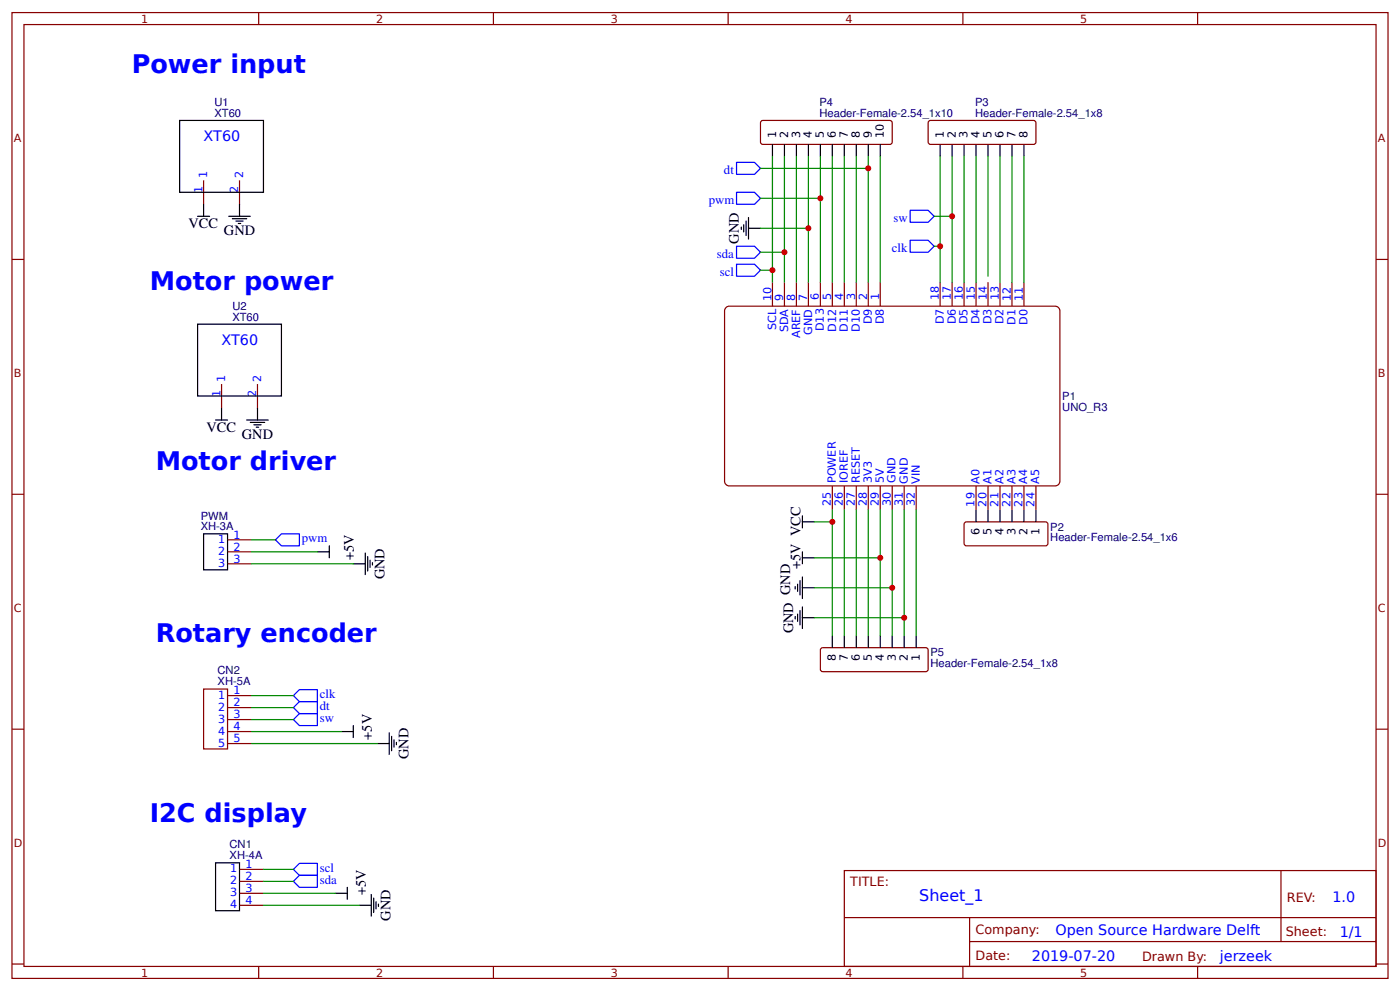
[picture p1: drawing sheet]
<svg xmlns="http://www.w3.org/2000/svg" width="309mm" height="219mm" viewBox="0 0 309 219" stroke-linecap="round" stroke-linejoin="round" font-family="sans-serif">
<g fill="none" stroke="#800" stroke-width=".26">
<path d="M2.6 2.8h304.1v213.2h-304.1zM5.3 5.4h298.7v208h-298.7zM57.1 2.8v2.6M109 2.8v2.6M160.9 2.8v2.6M212.7 2.8v2.6M264.6 2.8v2.6M45 39.8v5.3M52.9 39.8v5.3M168.3 26.7l28.3-.1 .4 .3 .1 .2v4.3l-.1 .2-.4 .3h-28.1l-.4-.3-.1-.2v-4.3zM205.1 26.9l.5-.3h22.7l.5 .3 .1 .2v4.3l-.1 .2-.5 .3h-22.7l-.5-.3v-.2zM2.6 57.3h2.7"/>
<path d="M304 57.3h2.7M170.7 62.3v5.3M173.3 62.3v5.3M175.9 62.3v5.3M178.6 62.3v5.3M181.2 62.3v5.3M183.9 62.3v5.3M186.5 62.3v5.3M189.2 62.3v5.3M191.8 62.3v5.3M194.5 62.3v5.3M207.7 62.3v5.3"/>
<path d="M210.3 62.3v5.3M213 62.3v5.3M215.6 62.3v5.3M218.3 62.3v5.3M220.9 62.3v5.3M223.6 62.3v5.3M226.2 62.3v5.3M48.9 84.8v5.3M56.9 84.8v5.3M2.6 109.1h2.7M50.3 119.2h5.3M183.9 107.3v5.3"/>
<path d="M186.5 107.3v5.3M189.2 107.3v5.3M191.8 107.3v5.3M194.5 107.3v5.3M197.1 107.3v5.3M199.8 107.3v5.3M202.4 107.3v5.3M213.1 115.5l.4-.3h17.5l.4 .3 .1 .3v4.2l-.1 .3-.4 .2h-17.5l-.4-.2-.1-.3zM215.6 107.3v5.3M218.3 107.3v5.3M220.9 107.3v5.3M223.6 107.3v5.3"/>
<path d="M226.2 107.3v5.3M228.9 107.3v5.3M304 109.1h2.7M50.3 121.8h5.3M50.3 124.5h5.3M45 152.1h5.3v13.3h-5.3zM50.3 153.6h5.3M50.3 156.2h5.3M50.3 158.9h5.3M181.3 143.3l.5-.3h22.7l.5 .3 .1 .2v4.3l-.1 .2-.5 .3h-22.7l-.5-.3-.1-.2zM2.6 161h2.7M50.3 161.5h5.3"/>
<path d="M50.3 164.2h5.3M304 161h2.7M52.9 192h5.3M52.9 194.6h5.3M52.9 197.2h5.3M52.9 199.9h5.3M186.5 192.2h117.5v21.2h-117.5zM283 192.2v15.7M2.6 212.9h2.7M57.1 213.4v2.6M109 213.4v2.6M160.9 213.4v2.6"/>
<path d="M186.6 202.6h117.3M212.7 213.4v2.6M214.2 207.9h89.7M214.2 202.6v10.6M264.6 213.4v2.6M304 212.9h2.7"/>
</g>
<path d="M160.3 68l.8-.4h72a1.06 1.06 0 0 1 1.1 1.1v37.5a1.06 1.06 0 0 1-1.1 1.1h-72a1.06 1.06 0 0 1-1-1.1v-37.5z" fill="none" stroke="#800000" stroke-width=".26"/>
<g fill="none" stroke="#000" stroke-width=".26">
<path d="M39.7 26.6h18.5v15.9h-18.5zM170.7 31.9v2.6M173.3 31.9v2.6M175.9 31.9v2.6M178.6 31.9v2.6M181.2 31.9v2.6M183.9 31.9v2.6M186.5 31.9v2.6M189.2 31.9v2.6M191.8 31.9v2.6M194.5 31.9v2.6M207.7 31.9v2.6"/>
<path d="M210.3 31.9v2.6M213 31.9v2.6M215.6 31.9v2.6M218.3 31.9v2.6M220.9 31.9v2.6M223.6 31.9v2.6M226.2 31.9v2.6M43.7 47.8h2.6M45 45.1v2.7M50.5 47.8h4.8M51.3 48.3h3.2M52.1 48.8h1.6"/>
<path d="M52.7 49.3h.5M52.9 45.1v2.7M163.8 50.1v.6M164.3 49.6v1.6M164.8 48.8v3.2M165.4 50.4h2.6M165.4 48v4.8M43.7 71.6h18.5v15.8h-18.5zM47.6 92.7h2.7M48.9 90.1v2.6M54.5 92.7h4.8M55.3 93.3h3.2"/>
<path d="M56.1 93.8h1.6M56.6 94.3h.5M56.9 90.1v2.6M45 117.9h5.3v7.9h-5.3zM177.3 115.2h2.6M177.3 113.9v2.6M215.6 112.6v2.6M218.3 112.6v2.6M220.9 112.6v2.6M223.6 112.6v2.6M226.2 112.6v2.6M228.9 112.6v2.6"/>
<path d="M70.1 121.8h2.7M72.8 120.5v2.7M78.1 124.5h2.6M80.7 122.1v4.8M81.2 122.9v3.2M81.8 123.7v1.6M82.3 124.2v.6M175.7 129.5v.5M175.7 136.1v.6M176.2 129v1.6M176.2 135.6v1.6M176.7 128.2v3.2"/>
<path d="M176.7 134.8v3.2M177.3 121.8v2.7M177.3 127.4v4.8M177.3 134v4.8M177.3 129.8h2.6M177.3 136.4h2.6M177.3 123.2h2.6M183.9 140.4v2.6M186.5 140.4v2.6M189.2 140.4v2.6M191.8 140.4v2.6M194.5 140.4v2.6"/>
<path d="M197.1 140.4v2.6M199.8 140.4v2.6M202.4 140.4v2.6M75.4 161.5h2.7M78.1 160.2v2.7M83.3 164.2h2.7M86 161.8v4.8M86.5 162.6v3.2M87 163.4v1.6M87.6 163.9v.5M47.6 190.5h5.3v10.6h-5.3zM74.1 197.2h2.6"/>
<path d="M76.7 195.9v2.7M79.4 199.9h2.6M82 197.5v4.8M82.5 198.3v3.2M83.1 199.1v1.6M83.6 199.6v.6"/>
</g>
<g fill="none" stroke="#080" stroke-width=".26">
<path d="M168 37.2h23.8M170.7 34.5v27.8M173.3 34.5v27.8M175.9 34.5v27.8M178.6 34.5v27.8M181.2 34.5v27.8M183.9 34.5v27.8M186.5 34.5v27.8M189.2 34.5v27.8M191.8 34.5v27.8M194.5 34.5v27.8M207.7 34.5v27.8"/>
<path d="M210.3 34.5v27.8M213 34.5v27.8M215.6 34.5v27.8M218.3 34.5v26.5M220.9 34.5v27.8M223.6 34.5v27.8M226.2 34.5v27.8M168 55.7h5.3M168 43.8h13.2M168 59.7h2.7M168 50.4h10.6M206.4 47.8h3.9"/>
<path d="M206.4 54.4h1.3M55.6 119.2h5.3M183.9 112.6v2.6h-4M183.9 115.2v25.2M186.5 112.6v27.8M189.2 112.6v27.8M191.8 112.6v27.8M194.5 112.6v10.6h-14.6M197.1 112.6v17.2h-17.2M199.8 112.6v23.8h-19.9M202.4 112.6v27.8M55.6 124.5h22.5"/>
<path d="M55.6 121.8h14.5M194.5 123.2v17.2M197.1 129.8v10.6M199.8 136.4v4M55.6 158.9h9.2M55.6 156.2h9.2M55.6 153.6h9.2M55.6 164.2h27.7M55.6 161.5h19.8M58.2 199.9h21.2M58.2 197.2h15.9M58.2 194.6h6.6"/>
<path d="M58.2 192h6.6"/>
</g>
<path d="M162.7 35.9h4l1.3 1.3-1.3 1.3h-4zM162.7 42.5h4l1.3 1.3-1.3 1.3h-4zM162.7 58.3h4l1.3 1.4-1.3 1.3h-4zM162.7 54.4h4l1.3 1.3-1.3 1.3h-4zM201.1 53h4l1.3 1.4-1.3 1.3h-4zM201.1 46.4h4l1.3 1.4-1.3 1.3h-4zM62.2 117.9h3.9v2.6h-3.9l-1.3-1.3zM64.8 153.6l1.3-1.3h4v2.6h-4zM64.8 156.2l1.3-1.3h4v2.7h-4zM64.8 158.9l1.3-1.3h4v2.6h-4zM64.8 192l1.3-1.4h4v2.7h-4zM64.8 194.6l1.3-1.3h4v2.6h-4z" fill="none" stroke="#00f" stroke-width=".26"/>
<g fill="#c00">
<circle cx="197.1" cy="129.8" r=".66"/>
<circle cx="207.7" cy="54.4" r=".66"/>
<circle cx="178.6" cy="50.4" r=".66"/>
<circle cx="170.7" cy="59.7" r=".66"/>
<circle cx="173.3" cy="55.7" r=".66"/>
<circle cx="181.2" cy="43.8" r=".66"/>
<circle cx="191.8" cy="37.2" r=".66"/>
<circle cx="210.3" cy="47.8" r=".66"/>
<circle cx="183.9" cy="115.2" r=".66"/>
<circle cx="194.5" cy="123.2" r=".66"/>
<circle cx="199.8" cy="136.4" r=".66"/>
</g>
<g font-size="5.6" fill="#00f">
<text x="29.1" y="16.1">Power input</text>
<text x="33.1" y="64">Motor power</text>
<text x="34.4" y="103.7">Motor driver</text>
<text x="34.4" y="141.8">Rotary encoder</text>
<text x="33.1" y="181.5">I2C display</text>
</g>
<text font-size="3.5" fill="#00f" x="203.1" y="199">Sheet_1</text>
<g font-size="3.2" fill="#00f">
<text x="45" y="31.2">XT60</text>
<text x="49" y="76.1">XT60</text>
<text x="294.4" y="199.2">1.0</text>
<text x="233.2" y="206.3">Open Source Hardware Delft</text>
<text x="296" y="206.9">1/1</text>
<text x="228" y="212.2">2019-07-20</text>
<text x="269.5" y="212.1">jerzeek</text>
</g>
<g font-size="3.2">
<text x="41.7" y="50.4">VCC</text>
<text x="49.5" y="52">GND</text>
<text x="163.2" y="53.8" transform="rotate(-90 163.2 53.8)">GND</text>
<text x="45.6" y="95.4">VCC</text>
<text x="53.4" y="97">GND</text>
<text x="78.2" y="123.6" transform="rotate(-90 78.2 123.6)">+5V</text>
<text x="176.8" y="125.7" transform="rotate(-90 176.8 125.7)">+5V VCC</text>
<text x="84.9" y="127.9" transform="rotate(-90 84.9 127.9)">GND</text>
<text x="175.2" y="139.8" transform="rotate(-90 175.2 139.8)">GND GND</text>
<text x="82.2" y="163.3" transform="rotate(-90 82.2 163.3)">+5V</text>
<text x="90.2" y="167.6" transform="rotate(-90 90.2 167.6)">GND</text>
<text x="80.8" y="197.7" transform="rotate(-90 80.8 197.7)">+5V</text>
<text x="86.2" y="203.3" transform="rotate(-90 86.2 203.3)">GND</text>
</g>
<g font-size="2.8" fill="#00f">
<text x="159.9" y="38.5">dt</text>
<text x="156.6" y="45.1">pwm</text>
<text x="197.4" y="49.1">sw</text>
<text x="158.4" y="57">sda</text>
<text x="197.1" y="55.7">clk</text>
<text x="159.1" y="61">scl</text>
<text x="66.7" y="119.7">pwm</text>
<text x="70.6" y="154.1">clk</text>
<text x="70.6" y="156.8">dt</text>
<text x="70.6" y="159.4">sw</text>
<text x="70.6" y="192.5">scl</text>
<text x="70.6" y="195.1">sda</text>
</g>
<g font-size="2.8" fill="#800">
<text x="187.9" y="195.7">TITLE:</text>
<text x="284.3" y="199.2">REV:</text>
<text x="215.5" y="206.3">Company:</text>
<text x="284.1" y="206.8">Sheet:</text>
<text x="215.5" y="212.1">Date:</text>
<text x="252.3" y="212.1">Drawn By:</text>
</g>
<g font-size="2.5" fill="#800">
<text x="31.2" y="5">1</text>
<text x="83.1" y="5">2</text>
<text x="134.9" y="5">3</text>
<text x="186.8" y="5">4</text>
<text x="238.7" y="5">5</text>
<text x="3" y="31.4">A</text>
<text x="304.4" y="31.4">A</text>
<text x="3" y="83.2">B</text>
<text x="304.4" y="83.2">B</text>
<text x="3" y="135.1">C</text>
<text x="304.4" y="135.1">C</text>
<text x="3" y="186.9">D</text>
<text x="304.4" y="186.9">D</text>
<text x="31.2" y="215.6">1</text>
<text x="83.1" y="215.6">2</text>
<text x="134.9" y="215.6">3</text>
<text x="186.8" y="215.6">4</text>
<text x="238.7" y="215.6">5</text>
</g>
<g font-size="2.5" fill="#000080">
<text x="47.4" y="23.4">U1</text>
<text x="181.1" y="23.4">P4</text>
<text x="215.4" y="23.4">P3</text>
<text x="47.4" y="25.8">XT60</text>
<text x="181.1" y="25.8">Header-Female-2.54_1x10</text>
<text x="215.4" y="25.8">Header-Female-2.54_1x8</text>
<text x="51.3" y="70.8">XT60</text>
<text x="51.3" y="68.4">U2</text>
<text x="234.7" y="88.3">P1</text>
<text x="234.7" y="90.7">UNO_R3</text>
<text x="44.3" y="117.1">XH-3A</text>
<text x="44.3" y="114.9">PWM</text>
<text x="232" y="119.5">Header-Female-2.54_1x6</text>
<text x="232" y="117.1">P2</text>
<text x="48.1" y="148.9">CN2</text>
<text x="205.6" y="147.3">Header-Female-2.54_1x8</text>
<text x="205.6" y="145">P5</text>
<text x="48.1" y="151.3">XH-5A</text>
<text x="50.7" y="189.7">XH-4A</text>
<text x="50.7" y="187.3">CN1</text>
</g>
<g font-size="2.5">
<text x="171.4" y="30.6" transform="rotate(-90 171.4 30.6)">1</text>
<text x="174.1" y="30.6" transform="rotate(-90 174.1 30.6)">2</text>
<text x="176.7" y="30.6" transform="rotate(-90 176.7 30.6)">3</text>
<text x="179.4" y="30.6" transform="rotate(-90 179.4 30.6)">4</text>
<text x="182" y="30.6" transform="rotate(-90 182 30.6)">5</text>
<text x="184.7" y="30.6" transform="rotate(-90 184.7 30.6)">6</text>
<text x="187.3" y="30.6" transform="rotate(-90 187.3 30.6)">7</text>
<text x="190" y="30.6" transform="rotate(-90 190 30.6)">8</text>
<text x="192.6" y="30.6" transform="rotate(-90 192.6 30.6)">9</text>
<text x="195.3" y="30.6" transform="rotate(-90 195.3 30.6)">10</text>
<text x="208.5" y="30.6" transform="rotate(-90 208.5 30.6)">1</text>
<text x="211.1" y="30.6" transform="rotate(-90 211.1 30.6)">2</text>
<text x="213.8" y="30.6" transform="rotate(-90 213.8 30.6)">3</text>
<text x="216.4" y="30.6" transform="rotate(-90 216.4 30.6)">4</text>
<text x="219.1" y="30.6" transform="rotate(-90 219.1 30.6)">5</text>
<text x="221.7" y="30.6" transform="rotate(-90 221.7 30.6)">6</text>
<text x="224.4" y="30.6" transform="rotate(-90 224.4 30.6)">7</text>
<text x="227" y="30.6" transform="rotate(-90 227 30.6)">8</text>
<text x="216.4" y="118.1" transform="rotate(-90 216.4 118.1)">6</text>
<text x="219.1" y="118.1" transform="rotate(-90 219.1 118.1)">5</text>
<text x="221.7" y="118.1" transform="rotate(-90 221.7 118.1)">4</text>
<text x="224.4" y="118.1" transform="rotate(-90 224.4 118.1)">3</text>
<text x="227" y="118.1" transform="rotate(-90 227 118.1)">2</text>
<text x="229.7" y="118.1" transform="rotate(-90 229.7 118.1)">1</text>
<text x="184.7" y="145.9" transform="rotate(-90 184.7 145.9)">8</text>
<text x="187.3" y="145.9" transform="rotate(-90 187.3 145.9)">7</text>
<text x="190" y="145.9" transform="rotate(-90 190 145.9)">6</text>
<text x="192.6" y="145.9" transform="rotate(-90 192.6 145.9)">5</text>
<text x="195.3" y="145.9" transform="rotate(-90 195.3 145.9)">4</text>
<text x="197.9" y="145.9" transform="rotate(-90 197.9 145.9)">3</text>
<text x="200.6" y="145.9" transform="rotate(-90 200.6 145.9)">2</text>
<text x="203.2" y="145.9" transform="rotate(-90 203.2 145.9)">1</text>
</g>
<g font-size="2.5" fill="#00f">
<text x="45.8" y="39.3" transform="rotate(-90 45.8 39.3)">1</text>
<text x="53.7" y="39.3" transform="rotate(-90 53.7 39.3)">2</text>
<text x="44.7" y="42.7" transform="rotate(-90 44.7 42.7)">1</text>
<text x="52.7" y="42.7" transform="rotate(-90 52.7 42.7)">2</text>
<text x="170.4" y="66.4" transform="rotate(-90 170.4 66.4)">10</text>
<text x="173.1" y="66.4" transform="rotate(-90 173.1 66.4)">9</text>
<text x="175.7" y="66.4" transform="rotate(-90 175.7 66.4)">8</text>
<text x="178.3" y="66.4" transform="rotate(-90 178.3 66.4)">7</text>
<text x="180.9" y="66.2" transform="rotate(-90 180.9 66.2)">6</text>
<text x="183.7" y="66.3" transform="rotate(-90 183.7 66.3)">5</text>
<text x="186.3" y="66.3" transform="rotate(-90 186.3 66.3)">4</text>
<text x="188.9" y="66.3" transform="rotate(-90 188.9 66.3)">3</text>
<text x="191.6" y="66.3" transform="rotate(-90 191.6 66.3)">2</text>
<text x="192.6" y="71.6" transform="rotate(-90 192.6 71.6)">D9</text>
<text x="194.2" y="66.3" transform="rotate(-90 194.2 66.3)">1</text>
<text x="195.3" y="71.6" transform="rotate(-90 195.3 71.6)">D8</text>
<text x="207.4" y="66.3" transform="rotate(-90 207.4 66.3)">18</text>
<text x="208.5" y="71.6" transform="rotate(-90 208.5 71.6)">D7</text>
<text x="210.1" y="66.3" transform="rotate(-90 210.1 66.3)">17</text>
<text x="211.1" y="71.6" transform="rotate(-90 211.1 71.6)">D6</text>
<text x="212.7" y="66.3" transform="rotate(-90 212.7 66.3)">16</text>
<text x="213.8" y="71.6" transform="rotate(-90 213.8 71.6)">D5</text>
<text x="215.4" y="66.3" transform="rotate(-90 215.4 66.3)">15</text>
<text x="216.4" y="71.6" transform="rotate(-90 216.4 71.6)">D4</text>
<text x="218" y="66.3" transform="rotate(-90 218 66.3)">14</text>
<text x="219.1" y="71.6" transform="rotate(-90 219.1 71.6)">D3</text>
<text x="220.7" y="66.3" transform="rotate(-90 220.7 66.3)">13</text>
<text x="221.7" y="71.6" transform="rotate(-90 221.7 71.6)">D2</text>
<text x="223.3" y="66.4" transform="rotate(-90 223.3 66.4)">12</text>
<text x="224.4" y="71.7" transform="rotate(-90 224.4 71.7)">D1</text>
<text x="226" y="66.4" transform="rotate(-90 226 66.4)">11</text>
<text x="227" y="71.7" transform="rotate(-90 227 71.7)">D0</text>
<text x="171.5" y="72.9" transform="rotate(-90 171.5 72.9)">SCL</text>
<text x="174.1" y="73.4" transform="rotate(-90 174.1 73.4)">SDA</text>
<text x="176.8" y="74.6" transform="rotate(-90 176.8 74.6)">AREF</text>
<text x="179.4" y="73.9" transform="rotate(-90 179.4 73.9)">GND</text>
<text x="182" y="73.1" transform="rotate(-90 182 73.1)">D13</text>
<text x="184.7" y="73.2" transform="rotate(-90 184.7 73.2)">D12</text>
<text x="187.3" y="73.2" transform="rotate(-90 187.3 73.2)">D11</text>
<text x="190" y="73.2" transform="rotate(-90 190 73.2)">D10</text>
<text x="48.7" y="87.7" transform="rotate(-90 48.7 87.7)">1</text>
<text x="49.7" y="84.3" transform="rotate(-90 49.7 84.3)">1</text>
<text x="56.6" y="87.7" transform="rotate(-90 56.6 87.7)">2</text>
<text x="57.7" y="84.3" transform="rotate(-90 57.7 84.3)">2</text>
<text x="184.6" y="106.7" transform="rotate(-90 184.6 106.7)">POWER</text>
<text x="187.3" y="106.7" transform="rotate(-90 187.3 106.7)">IOREF</text>
<text x="189.9" y="106.7" transform="rotate(-90 189.9 106.7)">RESET</text>
<text x="192.6" y="106.7" transform="rotate(-90 192.6 106.7)">3V3</text>
<text x="195.2" y="106.7" transform="rotate(-90 195.2 106.7)">5V</text>
<text x="197.9" y="106.7" transform="rotate(-90 197.9 106.7)">GND</text>
<text x="200.6" y="106.8" transform="rotate(-90 200.6 106.8)">GND</text>
<text x="203.2" y="106.8" transform="rotate(-90 203.2 106.8)">VIN</text>
<text x="216.4" y="106.8" transform="rotate(-90 216.4 106.8)">A0</text>
<text x="219" y="106.8" transform="rotate(-90 219 106.8)">A1</text>
<text x="221.7" y="106.8" transform="rotate(-90 221.7 106.8)">A2</text>
<text x="224.3" y="106.8" transform="rotate(-90 224.3 106.8)">A3</text>
<text x="227" y="106.8" transform="rotate(-90 227 106.8)">A4</text>
<text x="229.6" y="106.8" transform="rotate(-90 229.6 106.8)">A5</text>
<text x="183.6" y="111.7" transform="rotate(-90 183.6 111.7)">25</text>
<text x="186.2" y="111.7" transform="rotate(-90 186.2 111.7)">26</text>
<text x="188.9" y="111.7" transform="rotate(-90 188.9 111.7)">27</text>
<text x="191.5" y="111.7" transform="rotate(-90 191.5 111.7)">28</text>
<text x="194.2" y="111.7" transform="rotate(-90 194.2 111.7)">29</text>
<text x="196.8" y="111.7" transform="rotate(-90 196.8 111.7)">30</text>
<text x="199.5" y="111.8" transform="rotate(-90 199.5 111.8)">31</text>
<text x="202.1" y="111.8" transform="rotate(-90 202.1 111.8)">32</text>
<text x="215.3" y="111.8" transform="rotate(-90 215.3 111.8)">19</text>
<text x="218" y="111.8" transform="rotate(-90 218 111.8)">20</text>
<text x="220.6" y="111.8" transform="rotate(-90 220.6 111.8)">21</text>
<text x="223.3" y="111.8" transform="rotate(-90 223.3 111.8)">22</text>
<text x="225.9" y="111.8" transform="rotate(-90 225.9 111.8)">23</text>
<text x="228.6" y="111.8" transform="rotate(-90 228.6 111.8)">24</text>
<text x="48.2" y="120">1</text>
<text x="51.6" y="118.9">1</text>
<text x="48.2" y="122.6">2</text>
<text x="48.2" y="125.3">3</text>
<text x="51.6" y="121.6">2</text>
<text x="51.6" y="124.2">3</text>
<text x="48.2" y="154.3">1</text>
<text x="51.6" y="153.2">1</text>
<text x="51.6" y="155.8">2</text>
<text x="48.2" y="156.9">2</text>
<text x="48.2" y="159.5">3</text>
<text x="51.6" y="158.5">3</text>
<text x="51.6" y="161.1">4</text>
<text x="48.2" y="162.2">4</text>
<text x="48.2" y="164.8">5</text>
<text x="51.6" y="163.8">5</text>
<text x="54.2" y="191.6">1</text>
<text x="50.8" y="192.6">1</text>
<text x="50.8" y="195.3">2</text>
<text x="50.8" y="197.9">3</text>
<text x="54.2" y="194.2">2</text>
<text x="54.2" y="196.9">3</text>
<text x="50.8" y="200.6">4</text>
<text x="54.2" y="199.5">4</text>
</g>
</svg>
